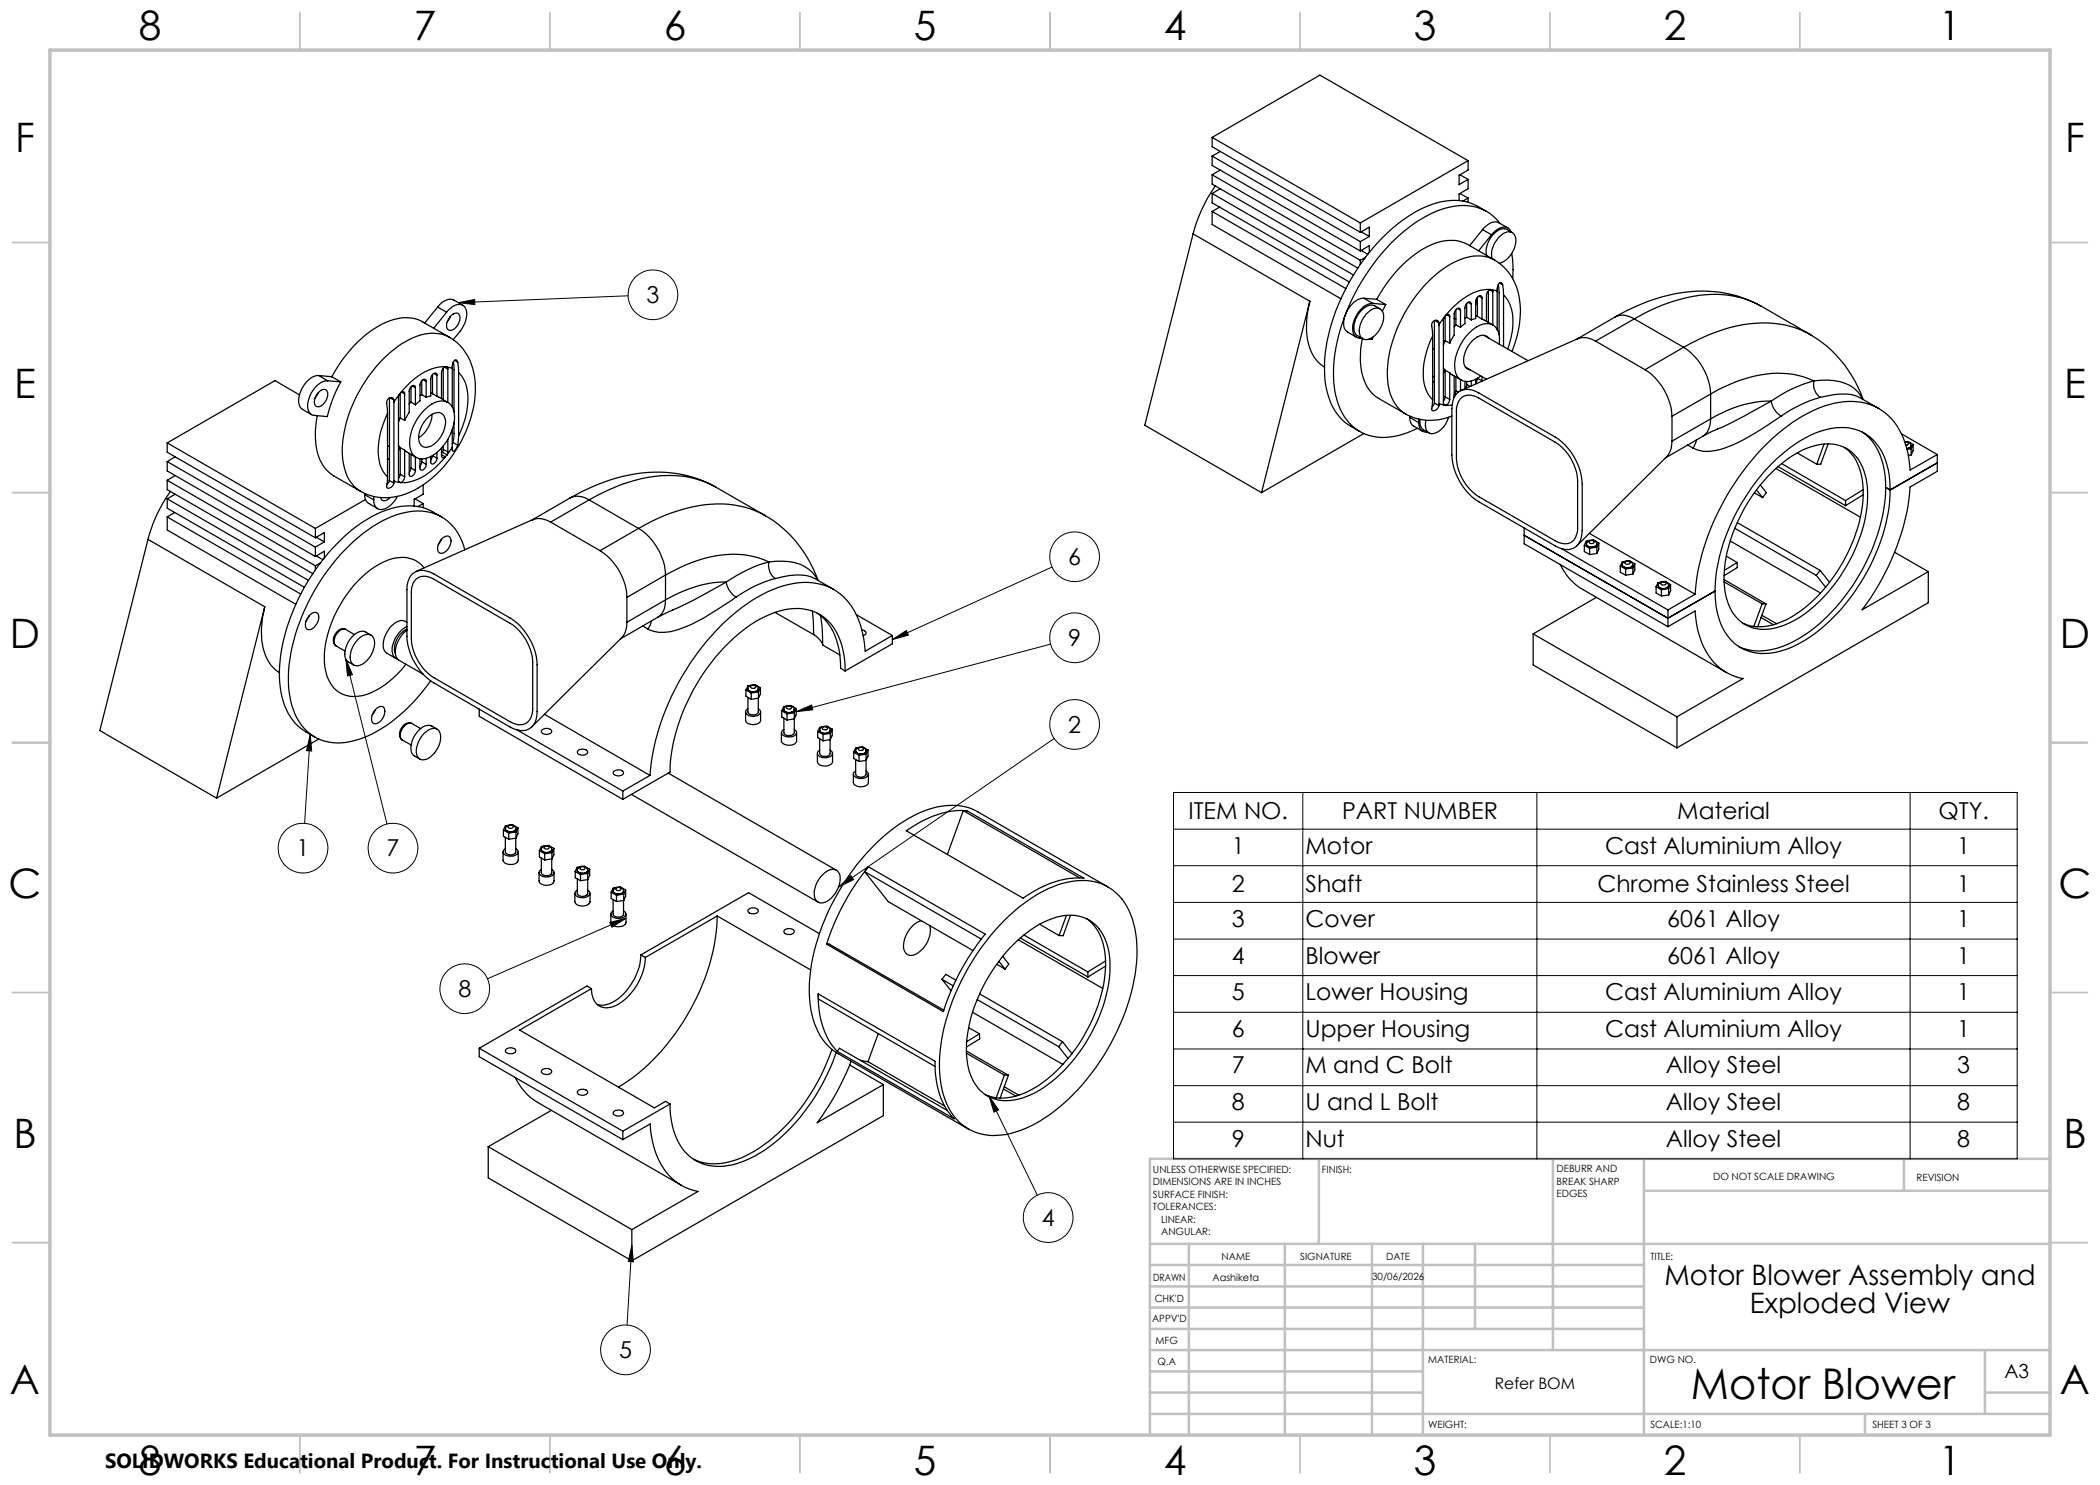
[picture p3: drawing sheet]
<svg xmlns="http://www.w3.org/2000/svg" width="420mm" height="297mm" viewBox="0 0 420 297" stroke-linecap="round" stroke-linejoin="round" font-family="sans-serif">
<g fill="none" stroke="#000" stroke-width=".25">
<path d="M242.4 27.5l29.7 17.1M242.4 27.5l21.6-12.5 29.6 17.1M242.4 27.5v1.8l29.7 17.2M242.4 31.2v1.9l29.7 17.1M242.4 35v1.8l29.2 16.8M242.4 38.7v1.9l27.5 15.8M242.4 31.2l29.7 17.1M242.4 35l29.7 17.1M242.4 38.7l28.3 16.3M243.1 37.2a30 30 0 0 0-4.5 9.6M244.1 30.3l-1.7 .9M244.1 34l-1.7 1"/>
<path d="M244.1 37.7l-1.7 1M292 35l1.6 .9M292 38.7l1.6 .9M293.6 32.1l-21.5 12.5M293.6 32.1v1.9l-1.8 1.1v1.8l1.8-1M293.6 35.9v1.8l-1.8 1.1v1.3M293.6 39.6v.9M293.6 39.6l-1 .6M238.6 46.8l23.4 13.5M238.6 46.8l-9.6 38.3 23.3 13.4M242.4 42.3v2.6l25.8 14.9M242.4 42.3l26.8 15.4"/>
<path d="M243.9 41.4l-1.5 .9M272.1 52.9a38.7 38.7 0 0 0-7.2 20 15.1 15.1 0 0 0 3.1 10.6l1.1 1.1 2.8 1.7M272.1 46.5l1.8-1.1v1.9M272.1 50.2l1.8-1.1v1.4M272.1 44.6v1.9M272.1 48.3v1.9M272.1 52.1v.8M272.2 46.4l1.7 .9M272.2 50.1l1.4 .8M272.8 59.7a4.8 4.8 0 0 0-3.9 3.9 2.44 2.44 0 0 0 .6 2.8l1.8 1M272.8 59.7l1.8 1M272.8 59.7l2.5 .2"/>
<path d="M273.1 51.5l-1 1.4M273.1 51.5l-1 .6M273.9 50.5l-.8 1M273.9 47.3l-1.8 1M275.3 59.9l1.8 1M291.8 40.1a17.5 17.5 0 0 0-11.4 4l-2 1.6-1.9 1.8-2.6 3M291.8 40.1l.8 .1M292.6 40.2l1 .3M293.6 40.5l1.5 .5 2.2 1.3M295.3 59.7l-.2 1.3M295.5 59.4v3.9M295.8 59.2l.6 .4"/>
<path d="M296.4 59.6l-.1-.4a.93 .93 0 0 0-1.2 1.1v3.4l-.8 .3M296.4 59.6v4.2M296.5 45.9l1.8 1.1M296.5 45.9l-2.6 3.2M297.7 58.2v6.3M297.9 58l.7 .3M298.1 57.9l.3 .1M298.1 57.9a9.7 9.7 0 0 0-7 3.1l-1.9 2M298.1 57.9a1.41 1.41 0 0 0-.8 1.2v5.2M298.3 47l-2.6 3.2M298.4 51.7a4.9 4.9 0 0 1 3.2-5.3 1.56 1.56 0 0 1 1.6 2 5.1 5.1 0 0 1-3.4 4.3M298.4 58l1 .2"/>
<path d="M298.4 58l.2 .3M298.6 58.3v6.7M298.9 52a11.2 11.2 0 0 1 5.2 9.9 22.2 22.2 0 0 1-1.7 8.4M298.9 52l-5.4-3.1a8.5 8.5 0 0 0-8.1 .5 25.4 25.4 0 0 0-10.1 10.5M298.9 52a8.5 8.5 0 0 0-8.1 .5 26.3 26.3 0 0 0-11.4 13.3 19.8 19.8 0 0 0-1.3 13 6.9 6.9 0 0 0 3 4M299.4 58.2v7.7M299.6 56.9l.2 1.6v8.5M299.9 56.6l.6 .4M300 44.7a9.5 9.5 0 0 0-10.9-3.1 28.5 28.5 0 0 0-13.7 10.3 39.8 39.8 0 0 0-8.7 22.2 14.8 14.8 0 0 0 3.2 10.5 9.9 9.9 0 0 0 10.7 2.2l2.9-1.1M300.5 57l.2 2M300.5 57l-.3-.5a1.53 1.53 0 0 0-.8 1.7M300.7 59a7.8 7.8 0 0 1 1.8 6.5l-.2 1.8-.8 2.5"/>
<path d="M300.7 59v10.3M301.6 45.6l-1.8-1a2.26 2.26 0 0 0-2.6 .6l-.7 .7M302.2 46.4a1.54 1.54 0 0 0-2.5-.6l-.7 .4-.7 .8M302.4 50.7l.2 2.1-.1 2.9M302.5 46.5a2.33 2.33 0 0 0-1.9-.7 4.8 4.8 0 0 0-3.3 5.3M59.9 79l-4.9-2.9-21.6 12.5M63.6 78.6l-.6 1.1M63.7 78.5a.98 .98 0 0 1 1-.6 .98 .98 0 0 1 .8 .7 2.73 2.73 0 0 1-1.8 2.7 1.03 1.03 0 0 1-.7-1.6l.3-.6zM63.7 75.1a4.8 4.8 0 0 0-3.8 4 2.48 2.48 0 0 0 .6 2.8l1.8 1M63.7 75.1l1.8 1.1M63.7 75.1l2.7 .2M65.5 76.2a4.5 4.5 0 0 0-3.7 3.5 2.5 2.5 0 0 0 .7 3.3l2.9 .3a27.6 27.6 0 0 1 2.8-6.9"/>
<path d="M65.5 76.2l2.7 .2M66.4 75.3l1.8 1.1M77.9 79.6v16.5M78 79.5l.8 .5M79.8 78.9l-1 1.5M79.8 78.9l-.1 .4v17l.1 .2M80 78.7v4.9M80.2 78.5l-.4 .4M80.2 78.5a.42 .42 0 0 1 .4-.2 .42 .42 0 0 1 .3 .5M80.3 78.4l.6 .4M80.9 78.8v5.3M82.2 77.4v3"/>
<path d="M82.4 77.2l.7 .3M83.1 77.5l-.1-.3a.9 .9 0 0 0-1.2 1v4.3l-.9 1.6M83.1 77.5v3.5M84.3 78.9l-.3 .2M84.3 78.9l.9 .5M84.3 76.2v2.7M84.6 75.9l.6 .4M85.2 76.3v-.2a.65 .65 0 0 0-.7-.2 .65 .65 0 0 0-.4 .6l-.1 3.7-.9 .8M85.2 76.3v3.1M86.1 78.7h.4M86.5 78.4l-.1 .3M86.5 78.7l.9 .6"/>
<path d="M86.5 74.9v3.8M86.8 74.7l.6 .3M87.4 75v-.1a.65 .65 0 0 0-.7-.2 .65 .65 0 0 0-.4 .6l-.2 3.9-.9 .2M87.4 79.3l2.2 1.2M87.4 75v4.3M87.5 61.4l1.8 1M87.5 61.4l-2.6 3.2M88.7 73.7v6.2M88.9 73.4l.7 .4M89.1 73.4h.3M89.1 73.4a10.2 10.2 0 0 0-7.6 3.7l-1.3 1.4M89.1 73.4a1.41 1.41 0 0 0-.8 1.1v5.2"/>
<path d="M89.3 62.4a2.97 2.97 0 0 1 3.1-1.4 2.29 2.29 0 0 1 .8 3l-.4 .9a9.9 9.9 0 0 1-2.2 3M89.3 62.4l-2.6 3.2M89.4 73.4l1.1 .3M89.4 73.4l.2 .4M89.6 73.8v6.7M89.9 67.5a11 11 0 0 1 5.2 9.9 24.6 24.6 0 0 1-12.2 20.6 11 11 0 0 1-10.8 .3M89.9 67.5l-5.4-3.1a8.3 8.3 0 0 0-8.1 .4 25.2 25.2 0 0 0-10 10.5M89.9 67.5a8.3 8.3 0 0 0-8.1 .4 26.1 26.1 0 0 0-11.4 13.3 19.3 19.3 0 0 0-1.3 13.1 7.2 7.2 0 0 0 3 4M90.1 63.3l-.7 1.1M90.1 63.2a.98 .98 0 0 1 1-.6 .98 .98 0 0 1 .9 .7 2.48 2.48 0 0 1-2.1 2.8 1.3 1.3 0 0 1-.4-2zM90.5 73.7v7.7M90.7 72.4l.1 1.6v8.4"/>
<path d="M90.9 72.1l.6 .4M91.5 72.5l.2 2M91.5 72.5l-.2-.5a.98 .98 0 0 0-.8 1.3v.4M91.7 74.5a7.6 7.6 0 0 1 1.8 6.5l-.4 2.6-1.4 3.6M91.7 74.5v12.7M92.6 61.1l-1.8-1.1a2.83 2.83 0 0 0-3.3 1.4M262 60.3a14.7 14.7 0 0 0 .8 11.1l.8 1 1.3 1M262 60.3l-9.7 38.2M272.5 67.7a13.9 13.9 0 0 0 1.3 10.2 5.9 5.9 0 0 0 1.9 1.8l5.4 3.1M273.3 62.8a2.3 2.3 0 0 1 2.8-.9 2.59 2.59 0 0 1 .2 3.2 3.9 3.9 0 0 1-3.3 2.8 1.65 1.65 0 0 1-1.1-2.1l.2-.9 .4-.9zM274.6 60.7a4.7 4.7 0 0 0-3.8 3.5 2.94 2.94 0 0 0 .5 3.2l1.1 .3M274.6 67.4l-.1 .5-.6-.1"/>
<path d="M274.6 60.7l2.5 .2M276 61.8a2.98 2.98 0 0 0-1.8-.8 4.8 4.8 0 0 0-3.3 5.3l.5 .8 1.2 .7M277.1 60.9l-.6 1.3M286.5 67.2a14.9 14.9 0 0 0-1.5 10.1l.4 1.2 1.1 1.4M286.5 79.9l-.1 2.2a1.09 1.09 0 0 0 1.4-1M286.5 69.6l.4 .2M286.5 67.2v12.7M286.9 64.1v16.5M286.9 75.2l-.4 .3M286.9 76.2l-.4 .3M287 64.1l.8 .5M287.8 64.6v.4"/>
<path d="M287.8 64.6a.72 .72 0 0 0-.9-.6 .72 .72 0 0 0-.6 .8l.2 2.4M287.8 65v15.7M288.7 73.6l.3 .4M288.9 63.5l-1.1 1.5M288.9 63.5l-.2 .4v16.8l.2 .3M289 68.1l-.3 .9M289 79.4l-.3 .9M289 74.3l-.3 .3M289 68.1l.9 .5M289 63.2v4.9M289 74v5.4M289 74l.9 .6"/>
<path d="M289 79.4l.9 .5M289.2 63l-.3 .5M289.2 63a.42 .42 0 0 1 .5-.1 .42 .42 0 0 1 .2 .4M289.3 62.9l.6 .4M289.9 74.6l2.3 1.4M289.9 79.9a1.41 1.41 0 0 1-.7 1.2M289.9 63.3v5.3M289.9 74.6v5.3M290.8 63.6l.4 .2M290.8 75.2v4.3M291.2 65l-.4 .3M291.2 78.1l-.4 .9"/>
<path d="M291.2 65l.9 .5M291.2 61.9v3.1M291.2 75.4v2.7M291.2 78.1l.5 .3M291.5 61.7l.6 .4M291.5 78.6a3.5 3.5 0 0 1 4.3 0l15.2 8.8a12 12 0 0 1 5.4 9.3v9.4a3.6 3.6 0 0 1-2.1 3.7 4.1 4.1 0 0 1-3.3-.6l-15.2-8.8a12 12 0 0 1-5.4-9.4v-9.3a4.7 4.7 0 0 1 1.1-3.1zM292.1 79.8a3.1 3.1 0 0 1 3.7-.2l15.2 8.8a9.9 9.9 0 0 1 4.5 7.8v9.3a3.6 3.6 0 0 1-1.3 3 3.6 3.6 0 0 1-3.2-.3l-15.2-8.9a9.9 9.9 0 0 1-4.5-7.7v-9.8l.4-1.4zM292.1 62.1v-.2a.56 .56 0 0 0-.6-.3 .56 .56 0 0 0-.5 .5l-.2 .7v4.2l-.9 1.6M292.1 62.1v3.4M292.1 75.9v2.3M293 76.3v1.4l.3-.3v-.5M293.1 73.4l4.2 2.4"/>
<path d="M293.3 63.5l-.3 .1M293.3 63.5l1 .5M293.3 60.7v2.8M293.3 76.3v.6M293.3 76.9l.7 .4M293.6 60.5l.7 .3M294.3 60.8l-.1-.2a.31 .31 0 0 0-.5-.2l-.5 .5-.2 .4v3.4l-.9 .8M294.3 60.8v3.2M294.3 76.2v1M295.1 63.2l.4 .1M295.1 75.8v1M295.5 63l-.1 .2"/>
<path d="M295.5 75.7l-.4 .8M295.5 63.3l.9 .5M295.5 75.6v.1M295.5 75.7l.9 .5M296.4 63.8l2.2 1.2M296.4 75.3v.9M296.8 67.1l8.8 5M297.7 67.6a1.74 1.74 0 0 0-2.6 .1 5.1 5.1 0 0 0-2.1 5.6l.4 .5 .7 .2M299.8 68.8a3.4 3.4 0 0 0-1.7-4 4.9 4.9 0 0 0-4.6 2.1 8.8 8.8 0 0 0-2.3 7.8 2.49 2.49 0 0 0 3.5 1.4l1.5-.9M319.1 68.2a4 4 0 0 0-3.5-.5l-23.4 10.4M319.1 68.2l9.9 5.7M323 63.4a3.7 3.7 0 0 1 3.8 .4"/>
<path d="M323 63.4l-7.6 4.4M326.8 63.8l9.9 5.7M326.8 63.8l-7.7 4.4M329 73.9a12 12 0 0 1 5.4 9.4M336.7 69.5a11.9 11.9 0 0 1 5.4 9.3M336.7 69.5l-7.7 4.4M342.1 78.8l-7.7 4.5M342.1 78.8v5M352.2 61.3a24.6 24.6 0 0 0-18.6-2.2 41.2 41.2 0 0 0-10.6 4.3M352.2 61.2a20.6 20.6 0 0 0-16.1-1.4l-3.9 1.3-2.7 1.2-2.7 1.5M352.2 61.2l9.9 5.8M362.1 67a24.6 24.6 0 0 1 10.5 12.9"/>
<path d="M362.1 67a20.4 20.4 0 0 0-14.8-1.8 38.2 38.2 0 0 0-10.6 4.3M362.8 76.2a19 19 0 0 0-14.4-.3l-3.8 1.6-2.5 1.3M362.8 76.2a26.4 26.4 0 0 0-8.5 4M362.8 76.2a3.2 3.2 0 0 0 1.3 3.3M362.8 76.2a11.2 11.2 0 0 1 8 1.4l.7 .7 1 1.6M364.1 79.5a25.8 25.8 0 0 0-7.9 3.7M364.1 79.5a12.9 12.9 0 0 1 7.1-.3l4.5 2.5M33.4 92.3l29.7 17.1M33.4 88.6l29.7 17.1M33.4 88.6v1.8l29.7 17.2M33.4 92.3v1.9l29.7 17.1M33.4 96.1v1.8l29.1 16.8"/>
<path d="M33.4 99.8v1.8l27.5 15.9M33.4 96.1l29.7 17.1M33.4 99.8l28.3 16.3M34.1 98.3a29.1 29.1 0 0 0-4.5 9.6M35 91.4l-1.6 .9M35 95.1l-1.6 1M35 98.8l-1.6 1M63.5 83.1a14.4 14.4 0 0 0 .9 9.6l.8 1.1 1.5 1.3 5.4 3.2M73 99v.7l.6 .9 1.9 1.1M73 99l1.8 1M73 98.7v.3M73.1 99.9l-10 5.8"/>
<path d="M74.8 99.3v.7M76.1 99.5a.85 .85 0 0 0 .7 .7 .85 .85 0 0 0 .9-.4l.3-.3M77.5 82.7a14.8 14.8 0 0 0-1.3 10.7l.6 1.1 .7 .9M77.5 95.4l-.2 2a.93 .93 0 0 0 1.5-.8M77.5 82.7v12.7M77.5 89.1l.4 .3M77.9 96.1l-.1 .3-.4 .4M77.9 96.1l.9 .5M77.9 91.7l-.4 .3M78.8 80v.4M78.8 80a.72 .72 0 0 0-.8-.5 .72 .72 0 0 0-.6 .8l.1 2.4M78.8 96.2l1 .3"/>
<path d="M78.8 80.4v16.2M79.5 99.3a4.4 4.4 0 0 1-3.3 2.6 1.63 1.63 0 0 1-1.4-1.9M79.7 89l.3 .5M79.7 96.3l.5 .2M79.8 96.5h.4M80 83.6l-.3 .9M80 94.9l-.3 .8M80 89.7l-.3 .4M80 83.6l.9 .5M80 89.5v5.4M80 89.5l.9 .5M80 94.9l.9 .5"/>
<path d="M80.9 90l2.3 1.5M80.9 95.4a1.29 1.29 0 0 1-.7 1.1M80.9 90v5.4M81.8 90.7v4.3a.65 .65 0 0 0 .8 .2 .65 .65 0 0 0 .4-.6l.1-.5M82.2 80.4l-.4 .4M82.2 93.6l-.4 .9M82.2 80.4l.9 .6M82.2 90.9v2.7M82.2 93.6l.9 .5M83 99.8l1.6 .9M83.1 91.4v2.7M84 91.8v2a.67 .67 0 0 0 .7 .2 .67 .67 0 0 0 .5-.7v-.4"/>
<path d="M84.3 92.4l-.3 .8M84.3 91.8v.6M84.3 92.4l.9 .5M84.6 82.3a4.8 4.8 0 0 1 4.5-2 2.87 2.87 0 0 1 1.8 3.2 9.4 9.4 0 0 1-5.7 8.2 2.49 2.49 0 0 1-3.2-2.5 9.4 9.4 0 0 1 2.6-6.9zM84.6 97v1.8l-1.8 1.1v1.3M85.2 91.6v1.3M85.3 83.7a2.63 2.63 0 0 1 3.1-1 2.72 2.72 0 0 1 .4 3.3 5 5 0 0 1-3.5 3.5 1.83 1.83 0 0 1-1.5-2.6l.4-1.4zM86.1 91.3l.2 1.4a.9 .9 0 0 0 1.1-1.1M86.4 82.9a5.9 5.9 0 0 1-2.7 4.7M86.5 91.1h.1M86.5 91.1l-.4 .9M86.5 91.1l.9 .5"/>
<path d="M87.4 90.5v1.1M88.3 89.6v1.5a.42 .42 0 0 0 .3 .5 .42 .42 0 0 0 .5-.2M88.3 90.9l.8 .5M88.5 90.4l-.2 .3M88.5 90.4l.9 .6M88.7 89.9l-.2 .5M88.7 89.9l.9 .5M88.7 89.2v.7M89.1 91.4a13.4 13.4 0 0 1-7.6 5.1h-1.3M89.4 91l-.3 .4M89.6 90.4l-.2 .6M89.6 87.9v2.5"/>
<path d="M90.5 89.5l-1.1 1.5M90.5 85.9v4.3l.1 .1 .3-.2 .6-1.1M90.6 88.5l-.1 .3M90.6 88.5l.9 .5M90.8 84.5a11.3 11.3 0 0 1-.2 4M90.8 84.6h.1M91.7 87.2l-.2 1.8M114 99.6a3.9 3.9 0 0 1 3.8 .4M114 99.6l-7.6 4.4M117.8 100l9.9 5.7M117.8 100l-7.7 4.4M143.2 97.5a25.3 25.3 0 0 0-20-1.9l-4.1 1.5-5.1 2.5"/>
<path d="M143.2 97.5l9.9 5.6a20.5 20.5 0 0 0-16.1-1.4l-2.6 .8-2.7 1.1-4 2.1M143.2 97.5a20 20 0 0 0-14.8-1.8 39.3 39.3 0 0 0-10.6 4.3M272.8 86.7l-20.5 11.8M281.1 82.8a10.4 10.4 0 0 0 9.3 .4M281.9 83.5l.1 .8 .3 .6 2.2 1.4M281.9 83.5l1.8 1M281.9 83.2v.3M283.7 84.5a1.62 1.62 0 0 0 1.8 1.9M283.7 83.8v.7M284 83.9v.7l.2 .7a2.49 2.49 0 0 0 1.6 1.3M286.9 80.6l-.5 .7M286.9 80.6l.9 .5"/>
<path d="M287.8 80.7l1.1 .3M287.8 80.7v.4M288.7 80.8l.5 .3M288.9 81l.3 .1M289.7 83.5a4.4 4.4 0 0 1-3.3 3.2 1.65 1.65 0 0 1-1.3-2.2l.1-.4M290.4 81l-1.2 .1M334.4 88.2a4.3 4.3 0 0 1-1.1 3.1l-17.9 17.8M334.4 83.3v4.9M337.5 89l1.1 .6M339.3 88l-.7 1.6M340.5 87.3l-7.4 4.3M342.1 83.8a3.9 3.9 0 0 1-1.6 3.5"/>
<path d="M342.1 83.8l-7.7 4.4M350.9 98.6l1.6 .9M351.3 98l1.2 1.5M352.1 97l1.2 1.5-.8 1M353.6 95.2a19.6 19.6 0 0 1 10.7-6.3 7.4 7.4 0 0 1 8.5 5.3 21.6 21.6 0 0 1-1.4 14.8 30.5 30.5 0 0 1-12.8 15.2 10.6 10.6 0 0 1-8.5 1.2 8.5 8.5 0 0 1-5.1-7 26.8 26.8 0 0 1 3.8-16.5l1.9-3.1zM354.3 80.2l-4.1 2.2a67.1 67.1 0 0 1-8.4 4.2l-1.3 .7M354.3 80.2a23.2 23.2 0 0 0-12.2 3.6M354.3 80.2a4.2 4.2 0 0 0 1.9 3M355.2 93.7l16.9 9.7M355.6 93.3l13.5 7.8M356.2 83.2a46.2 46.2 0 0 1-12.2 6.7 6.7 6.7 0 0 1-5.4-.3M356.3 92.7l12.8 7.4"/>
<path d="M359.4 90.6l4 2.2M364.8 88.8l-1.4 4M365.6 88.8l-1.5 4h-.7M368.9 89.5a9.2 9.2 0 0 1 3.7 7.4v1M372.4 86.4a11.6 11.6 0 0 1 4.6 9l.1 2.1M372.6 99a31 31 0 0 1-6.7 17.4M372.6 97.9v1.1M372.6 99l-3.5 2.1M372.6 97.9l-3.5 2.2M377.1 97.5a38.2 38.2 0 0 1-9.8 23.9 25.6 25.6 0 0 1-12.7 8.5 10.3 10.3 0 0 1-6.9-.6M377.1 97.5l.9 .5M378 98a13.4 13.4 0 0 0-4-10.6 9.7 9.7 0 0 0-9.3-1.3 28.1 28.1 0 0 0-13.5 10.2 38.9 38.9 0 0 0-8.2 20.8v1.1"/>
<path d="M378 98a37.9 37.9 0 0 1-8.2 21.9 29.5 29.5 0 0 1-12.5 10 10.3 10.3 0 0 1-10.3-1.1 12.7 12.7 0 0 1-4-9.5v-1.1M380.3 86.7l7.2 4.2M380.9 88.3a.98 .98 0 0 1 1.3 .8M381 88.4h.4l.3 .2-.1 .3-.4 .1M381.4 89.7l.5-.1 .3-.5-.1 .4zM381.4 88.3h.2l1 .6M382.2 89.7l-.8 .2M382.2 89.7v1.3M382.2 91l-.5 .1M382.6 88.9l-.4 .8M382.6 88.9v1.2l-.4 .9M387.5 90.9l-5.5 3.1a15.5 15.5 0 0 0-5-11.4 12 12 0 0 0-11.3-1.6 32.1 32.1 0 0 0-14.3 9.8 48.5 48.5 0 0 0-12.4 28"/>
<path d="M387.5 90.9v3.4l-5.5 3.1a47.3 47.3 0 0 1-9.6 24.6l13.3-7.7M387.5 92.6l-9.5 5.4M29.6 107.9l23.4 13.5M29.6 107.9l-9.6 38.2 23.3 13.5M33.4 103.4v2.6l25.8 14.9M33.4 103.4l26.7 15.4M34.9 102.5l-1.5 .9M63.1 114a38.2 38.2 0 0 0-7.2 21.1 13.7 13.7 0 0 0 3.6 10.1l1.6 1.2 1.8 1M63.1 107.6l1.8-1.1v1.9M63.1 111.3l1.8-1.1v1.4M63.1 105.7v1.9M63.1 109.4v1.9"/>
<path d="M63.1 113.2v.8M63.3 107.5l1.6 .9M63.3 111.2l1.3 .7M64.1 112.6l-1 1.4M64.1 112.6l-1 .6M64.9 111.6l-.8 1M64.9 108.4l-1.8 1M82.5 114.8a3.5 3.5 0 0 1 4.3 0l15.2 8.8a11.9 11.9 0 0 1 5.4 9.4v9.3a3.6 3.6 0 0 1-2.1 3.7 4.1 4.1 0 0 1-3.3-.6l-15.2-8.8a11.9 11.9 0 0 1-5.4-9.4v-9.3a4.4 4.4 0 0 1 1.1-3.1zM82.8 101.2a17.7 17.7 0 0 0-11.4 4l-2.9 2.5-3.6 3.9M82.8 101.2l.8 .1M83.1 116a3 3 0 0 1 3.7-.2l15.2 8.9a9.9 9.9 0 0 1 4.5 7.7v9.4a3.5 3.5 0 0 1-1.3 2.9 3.6 3.6 0 0 1-3.2-.3l-15.2-8.9a10 10 0 0 1-4.5-7.7v-9.6l.4-1.6zM83.6 101.3l1 .2"/>
<path d="M84.6 101.5a13.7 13.7 0 0 1 3.7 1.9M84.6 100.7v.8M84.6 100.7l-1 .6M84.8 113.6a5.9 5.9 0 0 0-7-1.7 20.8 20.8 0 0 0-10.5 10.5 18.1 18.1 0 0 0-2 12.3 5.8 5.8 0 0 0 7.4 4.4 16.8 16.8 0 0 0 8.5-6.2M88.3 107.9l-.7 1.1M88.3 107.8a.98 .98 0 0 1 1-.6 .98 .98 0 0 1 .9 .7 2.49 2.49 0 0 1-2.1 2.8 1.27 1.27 0 0 1-.4-2zM93 110a9.5 9.5 0 0 0-10.2-7.8 20.5 20.5 0 0 0-11.2 5.3 40.9 40.9 0 0 0-13.9 26.6 16.2 16.2 0 0 0 2.7 11 9.4 9.4 0 0 0 10.3 3.1 26.6 26.6 0 0 0 12.9-8.9l2.5-3.1M106.5 103.9l-23.3 10.4M106.5 104a3.9 3.9 0 0 1 3.6 .4M110.1 104.4l9.9 5.7M120 110.1a11.8 11.8 0 0 1 5.4 9.4M125.4 119.5v5"/>
<path d="M127.7 105.7a12 12 0 0 1 5.4 9.3M127.7 105.7l-7.7 4.4M133.1 120a3.7 3.7 0 0 1-1.6 3.5M133.1 115l-7.7 4.5M133.1 115v5M133.1 120l-7.7 4.5M145.2 116.4l-1.3 .8a142.1 142.1 0 0 1-12.4 6.3M145.2 116.4a23.2 23.2 0 0 0-12.1 3.6M145.2 116.4a4.2 4.2 0 0 0 2 3M147.2 119.4a52.3 52.3 0 0 1-11.4 6.5 7.9 7.9 0 0 1-6.2-.1M153.1 103.2a24.2 24.2 0 0 1 10.6 12.9M153.8 112.4a19.3 19.3 0 0 0-15.7 .2l-5 2.4"/>
<path d="M153.8 112.4a28 28 0 0 0-8.6 4M153.8 112.4a3.3 3.3 0 0 0 1.3 3.3M153.8 112.4a10.7 10.7 0 0 1 8 1.5l.7 .6 1 1.6M155.1 115.7a24.3 24.3 0 0 0-7.9 3.7M155.1 115.7a12.5 12.5 0 0 1 7.1-.3l4.6 2.5M304.8 107.1l28.8 16.5 9.4-5.4M304.8 105.6v3.2l28.8 16.5M312.1 112.9a11 11 0 0 0 4.4 5l28.8 16.6M312.4 109.8l21.2 12.2M316.9 109l1 .7M316.9 109v1.3l1 .6M317.3 108.8a1.07 1.07 0 0 1 1-.8 1.07 1.07 0 0 1 1.1 .8"/>
<path d="M317.3 108.8a1.2 1.2 0 0 0 2.1 0M317.3 108.8a1.18 1.18 0 0 0 2.1 0M317.7 108.2h-.4l-.4 .8M317.9 108.3a.57 .57 0 0 1 .9 .2 .63 .63 0 0 1-1-.1zM317.9 106.7l21.1 12.1M317.9 109.7v1.2M318.5 108h.2l1.1 .6M319.3 119.5l-12.7 7.3M319.4 109.4l-1.5 .3M319.4 109.4v1.3M319.4 110.7l-1.5 .2M319.8 108.6l-.4 .8"/>
<path d="M319.8 108.6v1.3l-.4 .8M324.1 113.2l1 .6M324.1 113.2v1.2l1 .6M324.4 113a1.2 1.2 0 0 0 2.1 0M324.6 112.5a1.08 1.08 0 0 1 1.2-.3 1.08 1.08 0 0 1 .7 .9 1.26 1.26 0 0 1-2.1-.1zM324.9 112.3l-.5 .1-.3 .8M325 112.4a.58 .58 0 0 1 1 .2 .62 .62 0 0 1-1-.1zM325.1 113.8v1.2M325.7 112.2l.2-.1 1.1 .6M326.6 113.6l-1.5 .2M326.6 113.6v1.2M326.6 114.8l-1.5 .2"/>
<path d="M327 112.7l-.4 .9M327 112.7v1.3l-.4 .8M331.2 117.3l1.1 .7M331.2 117.3v1.3l1.1 .6M331.6 117.1a1.07 1.07 0 0 1 1.1-.8 1.07 1.07 0 0 1 1 .8M331.6 117.1a1.2 1.2 0 0 0 2.1 0M331.6 117.1a1.18 1.18 0 0 0 2.1 0M332.1 116.4l-.5 .1-.4 .8M332.2 116.6a.57 .57 0 0 1 1 .2 .64 .64 0 0 1-1.1-.1zM332.3 118v1.2M332.9 116.3h.2l1 .6M333.7 117.7l-1.4 .3"/>
<path d="M333.7 117.7v1.3M333.7 119l-1.4 .2M334.1 116.9l-.4 .8M334.1 116.9v1.2l-.4 .9M339 118.8l-5.4 3.2M344.8 116.4l7.6 4.4M344.8 115.9l8.4 4.9M345.3 111.2l2.1 1.3M346 108.2l18.1 10.4M347 105.7l16.3 9.4M347.4 112.5l-2.5 1.6M347.4 112.5l.1 1-2.7 1.6"/>
<path d="M347.5 104.5l16.5 9.6M363.3 115.1l1.8 2.3M364 114.1l-.7 1M364 114.1l1.9 2.3M365.1 117.4a21.9 21.9 0 0 1-11.1 7.7l-2.5 .2M365.9 116.4l-.8 1M369.1 100.1v1M378.9 110.5l6.8 3.8M385.7 114.3v6.2l-50.3 29.1M53 121.4a15.4 15.4 0 0 0 .4 10.4l.8 1.2 .9 1 .8 .5M53 121.4l-9.7 38.2M61.8 123.2l-.6 1"/>
<path d="M61.9 123.1a.98 .98 0 0 1 1-.6 .98 .98 0 0 1 .8 .7 2.73 2.73 0 0 1-1.8 2.7 1.03 1.03 0 0 1-.7-1.6l.3-.7zM69.1 125.9a2.03 2.03 0 0 0-2.4 2.2l.1 .6 .4 .4M69.1 125.9a2.12 2.12 0 0 0-2.2 2.1l.1 1 2 1.2M69.1 125.9l1.8 1M71.5 128a2.1 2.1 0 0 1 3-.7 4.3 4.3 0 0 1-1.3 5 1.88 1.88 0 0 1-2.8 .4 4.2 4.2 0 0 1 1.1-4.7zM74.2 127l-1.1-.6a2.67 2.67 0 0 0-3 1.4 4.3 4.3 0 0 0-.9 4.1l.5 .5 1 .6M81.4 126a5.6 5.6 0 0 0-2.2 5.2l.6 .9 4.8 2.7M81.4 124.5a1.98 1.98 0 0 0-2.7 .3 5.4 5.4 0 0 0-2 5l.6 .8 1.9 1.1M81.4 125.3a5.5 5.5 0 0 0-2.9 5.5l.3 .6 .8 .4M81.4 125.8a4.2 4.2 0 0 0-2.3 4.9M124.4 127.5l-18 17.9M125.4 124.5a4.3 4.3 0 0 1-1.1 3"/>
<path d="M128.6 125.2l1 .6M130.3 124.2l-.3 .8-.4 .8M131.5 123.5l-7.4 4.3M149.2 138l1 .6M149.2 138v1.2l1 .7M149.6 137.8a1.07 1.07 0 0 1 1-.8 1.07 1.07 0 0 1 1.1 .8M149.6 137.8a1.2 1.2 0 0 0 2.1 0M149.6 139.5v2.9a1.2 1.2 0 0 0 2.1 0v-2.8M150.1 137.1l-.5 .1-.4 .8M150.2 137.2a.56 .56 0 0 1 .9 .3 .6 .6 0 0 1-1-.2zM150.2 138.6v1.3M150.8 137l.2-.1 1.1 .6"/>
<path d="M151.7 138.4l-1.5 .2M151.7 138.4v1.2M151.7 139.6l-1.5 .3M152.1 137.5v1.3l-.4 .8M152.1 137.5l-.4 .9M155 122.5l7.7 4.4M162.5 122.2l.2 4.7M162.7 126.9a4.1 4.1 0 0 1 1.8 2.1M163.4 122.6a11 11 0 0 1 4.5 8l.2 3.1 .9 .5M164.1 123.2a28.5 28.5 0 0 1 .4 5.8M164.5 129l3.5 2M169 134.2a13.8 13.8 0 0 0-3.4-10.1 10 10 0 0 0-10.8-1.5 31.2 31.2 0 0 0-14.1 12.1 37.8 37.8 0 0 0-6.7 19.7l-9.4 5.5"/>
<path d="M171.3 122.9l7.2 4.2M172.4 126a.59 .59 0 0 1 .7 .3 .59 .59 0 0 1-.2 .7l-.3 .1M178.5 127.1l-5.5 3.1a15.7 15.7 0 0 0-5-11.4 12.2 12.2 0 0 0-11.3-1.6 33.5 33.5 0 0 0-15.2 10.9 48.8 48.8 0 0 0-11.5 27M178.5 127.1v1.7l-9.5 5.4M306.6 126.8l28.8 16.6M306.6 126.8v6.2l28.8 16.6M333.6 125.3l5.4-3.1a15.5 15.5 0 0 0 5 11.4l2.1 1.3 2.5 .8-13.2 7.7M333.6 122v3.3M348.6 124.6l2.2 .7M350.8 125.3h.7M352.2 123.5l2.5 1.5M352.4 123.1l2.9 1.6"/>
<path d="M352.4 120.8l-1.6 4.5M352.4 120.8h.8M353.2 120.8l-1.7 4.5M63.7 147.8l-20.4 11.8M75.1 142l-.7 1M75.1 141.9a1.02 1.02 0 0 1 1.8-.2 2.48 2.48 0 0 1-2 3 1.33 1.33 0 0 1-.4-1.9zM80.4 148l1.8 1M82.3 144.7a1.81 1.81 0 0 0-2.3 1.4 1.47 1.47 0 0 0 .4 1.9M84.1 145.7l-1.8-1a1.94 1.94 0 0 0-2.1 1.7l-.2 .9 .4 .7M84.8 146.7a2.27 2.27 0 0 1 2.8-.7 3.8 3.8 0 0 1-.7 4.6 2.64 2.64 0 0 1-2.9 1.2 2.38 2.38 0 0 1-.5-3l.7-1.3zM87.4 145.8l-1-.6a2.55 2.55 0 0 0-3 1.3 4.5 4.5 0 0 0-1.1 4.1 2.63 2.63 0 0 0 1.7 1.2M95.8 141.8v1.5l28.8 16.6"/>
<path d="M103.4 146l21.2 12.2M108.4 146a1.26 1.26 0 0 1 1.9 .3 1.2 1.2 0 0 1-2 0zM108.9 142.9l21.1 12.2M115.7 150a1.33 1.33 0 0 1 1.8 .4 1.2 1.2 0 0 1-2 0zM122.8 154.3a1.24 1.24 0 0 1 1.9 .3 1.2 1.2 0 0 1-2.1 0zM124.6 158.2v1.7M126.3 158.9l37.3 21.5M130 155.1l-5.4 3.1M133.6 154.6l33.7 19.5M149.1 142.4v1.6a1.74 1.74 0 0 0 2.6 .7l.4-.6v-1.7M149.6 141.7a.73 .73 0 0 0-.5 .9 .73 .73 0 0 0 .8 .6 1.88 1.88 0 0 0 2.2-.7l-.2-.5-.2-.3M156.3 146.5v1.7a1.8 1.8 0 0 0 2.6 .6l.4-.5v-1.8"/>
<path d="M156.4 142.2l1 .6M156.4 142.2v1.2l1 .6M156.8 141.9a1.05 1.05 0 0 1 1-.8 1.05 1.05 0 0 1 1 .8M156.8 141.9a1.2 1.2 0 0 0 2.1 0 1.2 1.2 0 0 1-2.1 0zM156.8 145.9a.65 .65 0 0 0-.5 .7 .65 .65 0 0 0 .5 .6 1.91 1.91 0 0 0 2.5-.6l-.1-.3-.3-.4M157.2 141.2l-.5 .1-.3 .9M157.3 141.4a.54 .54 0 0 1 .6-.2 .54 .54 0 0 1 .4 .4 .61 .61 0 0 1-1-.1zM157.4 142.8v1.2M158 141.1h.2l1 .6M158.9 142.6v3.9a1.22 1.22 0 0 1-2.1 0v-2.9M158.9 142.6l-1.5 .2M159.2 141.7v1.2l-.3 .9-1.5 .2"/>
<path d="M159.2 141.7l-.3 .9M163.5 150.7v1.6a1.74 1.74 0 0 0 2.6 .7l.3-.4 .1-.3v-1.6M163.5 146.3l1.1 .6M163.5 146.3v1.2l1.1 .7M163.9 146.1a1.07 1.07 0 0 1 1.1-.8 1.07 1.07 0 0 1 1 .8M163.9 146.1a1.2 1.2 0 0 0 2.1 0M163.9 147.8v2.9a1.22 1.22 0 0 0 2.1 0v-2.8M163.9 150a.73 .73 0 0 0-.4 .9 .73 .73 0 0 0 .8 .5 1.93 1.93 0 0 0 2.2-.6l-.1-.4-.4-.4M164.4 145.4l-.5 .1-.4 .8M164.5 145.5a.54 .54 0 0 1 .6-.2 .54 .54 0 0 1 .4 .5 .61 .61 0 0 1-1-.2zM164.6 146.9v1.3M165.2 145.3l.2-.1 1 .6"/>
<path d="M166.1 146.7l-1.5 .2M166.1 146.7v1.2M166.1 147.9l-1.5 .3M166.4 145.8l-.3 .9M166.4 145.8v1.3l-.3 .8M170.7 154.8v1.7a1.71 1.71 0 0 0 2.5 .6l.5-.5v-1.8M170.7 150.5l1.1 .6M170.7 150.5v1.2l1.1 .6M171.1 150.2a1.07 1.07 0 0 1 1.1-.8 1.07 1.07 0 0 1 1 .8M171.1 150.2a1.2 1.2 0 0 0 2.1 0M171.1 154.2a.71 .71 0 0 0-.4 .8 .71 .71 0 0 0 .7 .6 1.53 1.53 0 0 0 2.3-.8l-.5-.6M171.6 149.5l-.5 .1-.4 .9"/>
<path d="M171.7 149.6a.56 .56 0 0 1 1 .3 .6 .6 0 0 1-1-.1zM171.8 151.1v1.2M172.3 149.4h.2l1.1 .6M173.2 150.8v4a1.18 1.18 0 0 1-2.1 0v-2.9M173.2 150.8l-1.4 .3M173.6 150v1.2l-.4 .9-1.4 .2M173.6 150l-.4 .8M335.4 143.4v6.2M100.6 170.4v1.6a1.78 1.78 0 0 0 3 .1v-1.7M100.7 166l1 .6M100.7 166v1.2l1 .6M101.1 165.8a1.19 1.19 0 0 0 2.1 0 1.22 1.22 0 0 1-2.1 .1z"/>
<path d="M101.1 167.5v2.9a1.22 1.22 0 0 0 2.1 0v-2.8M101.1 169.8a.69 .69 0 0 0-.5 .7 .69 .69 0 0 0 .6 .6 1.8 1.8 0 0 0 2.4-.7l-.1-.4-.3-.2M101.1 165.8a1.05 1.05 0 0 1 1-.8 1.05 1.05 0 0 1 1.1 .8M101.6 165.1l-.5 .1-.4 .8M101.6 165.2a.56 .56 0 0 1 .6-.2 .56 .56 0 0 1 .4 .4 .62 .62 0 0 1-1-.1zM101.7 166.6v1.2M102.3 165l1.3 .6M103.2 166.4l-1.5 .2M103.2 166.4v1.2M103.2 167.6l-1.5 .2M103.6 165.6l-.4 .8M103.6 165.6v1.2l-.4 .8"/>
<path d="M107.8 174.5v1.7a1.77 1.77 0 0 0 2.9 .4l.1-.4v-1.7M107.9 170.1l1 .6M107.9 170.1v1.3l1 .6M108.3 169.9a1.07 1.07 0 0 1 1-.8 1.07 1.07 0 0 1 1 .8M108.3 169.9a1.2 1.2 0 0 0 2 0M108.3 171.6v2.9a1.19 1.19 0 0 0 2 0v-2.7M108.3 173.9a.69 .69 0 0 0-.5 .7 .69 .69 0 0 0 .6 .6 1.72 1.72 0 0 0 2.4-.6l-.1-.4-.4-.3M108.3 169.9a1.22 1.22 0 0 0 2 0M108.7 169.2l-.4 .1-.4 .8M108.8 169.4a.58 .58 0 0 1 1 .2 .53 .53 0 0 1-.6 .2 .53 .53 0 0 1-.4-.4zM108.9 170.7v1.3M109.5 169.1h.2l1.1 .6"/>
<path d="M110.4 170.5l-1.5 .2M110.4 170.5v1.3M110.4 171.8l-1.5 .2M110.8 169.7l-.4 .8M110.8 169.7v1.3l-.4 .8M115 178.7v1.6a1.79 1.79 0 0 0 2.8 .4l.2-.3v-1.7M115 174.3l1.1 .6M115 174.3v1.2l1.1 .6M115.5 174.1a1.07 1.07 0 0 1 1-.9 1.07 1.07 0 0 1 1 .9M115.5 174.1a1.2 1.2 0 0 0 2 0 1.2 1.2 0 0 1-2 0zM115.5 178a.69 .69 0 0 0-.5 .8 .69 .69 0 0 0 .6 .6 1.8 1.8 0 0 0 2.4-.7l-.1-.4-.4-.3M115.9 173.4l-.5 .1-.4 .8"/>
<path d="M116 173.5a.56 .56 0 0 1 .6-.2 .56 .56 0 0 1 .4 .4 .65 .65 0 0 1-1-.1zM116.1 174.9v1.2M116.7 173.3l.2-.1 1 .6M117.5 174.7v4a1.2 1.2 0 0 1-2 0v-2.9M117.5 174.7l-1.4 .2M117.9 173.8l-.4 .9M117.9 173.8v1.3l-.4 .8-1.4 .2M122.2 178.4l1.1 .7M122.2 178.4v1.3l1.1 .6M122.6 178.2a1.2 1.2 0 0 0 2.1 0M122.6 179.9v2.9a1.19 1.19 0 0 0 2.1 0v-2.7M122.6 178.2a1.19 1.19 0 0 0 2.1 0"/>
<path d="M122.7 178.2a1.05 1.05 0 0 1 1-.8 1.05 1.05 0 0 1 1 .8M123.1 177.5l-.5 .1-.4 .8M123.2 177.7a.57 .57 0 0 1 1 .2 .6 .6 0 0 1-1-.1zM123.3 179.1v1.2M123.9 177.4h.2l1 .6M124.7 178.8l-1.4 .3M124.7 178.8v1.3M125.1 178l-.4 .8M125.1 178v1.2l-.4 .9M164.3 175.2a2.67 2.67 0 0 1 3-1.1 2.28 2.28 0 0 1 .6 2.7 4.9 4.9 0 0 1-3.6 3.8 1.54 1.54 0 0 1-1.5-1.8 5.4 5.4 0 0 1 1.5-3.6zM172.9 174.3l4.8 6 16.9 9.8M172.9 174.3l23.4 13.5"/>
<path d="M173.7 173.4a48.1 48.1 0 0 0-8.4 15.4M173.7 173.4l23.3 13.4a47.2 47.2 0 0 0-8.3 15.5l-23.4-13.5M173.7 173.4l-.8 .9M181.3 166.2a19.5 19.5 0 0 1 11.2-4.1l.9 .1 23.4 13.4a18.7 18.7 0 0 0-12.2 4zM192.7 162.1l-3.2 8.8M192.7 162.1l23.2 13.5M192.7 162.1l.7 .1M221.6 177.4l-26-15a11.8 11.8 0 0 0-9.9-.5 31.5 31.5 0 0 0-13.5 10 44.6 44.6 0 0 0-10.3 24.5 18 18 0 0 0 2.7 11.6l.5 .7a8.8 8.8 0 0 0 2.5 2l26.1 15.1M118.3 197.7l-.9-.5-21.6 12.5M118.3 197.7l-14.4 8.3 27 15.6 2.2-1.3 .9 .5M122.2 182.8v1.7a1.73 1.73 0 0 0 2.4 .7l.4-.3 .2-.4v-1.7M122.6 182.2a.67 .67 0 0 0-.4 .7 .67 .67 0 0 0 .6 .6 1.72 1.72 0 0 0 2.4-.7l-.1-.3-.4-.3"/>
<path d="M124.7 180.1l-1.4 .2M128.2 191a11.6 11.6 0 0 1-6.5 9.8 3.4 3.4 0 0 1-2.2 .1M128.2 191l.9 .5M129.1 191.5a11.5 11.5 0 0 1-6.5 9.8 2.97 2.97 0 0 1-4.2-2.4l-.1-1.2M143.4 183.2a42.9 42.9 0 0 1-10.1 25.8 35.8 35.8 0 0 1-9.6 8.4M143.4 183.2l18.7 10.8M143.4 183.2l-14.3 8.3M149.7 181.9a1.26 1.26 0 0 1 2 .3 1.2 1.2 0 0 1-2.1 0zM156.9 186a1.29 1.29 0 0 1 2 .3 1.2 1.2 0 0 1-2.1 0zM163.7 198.8a15.9 15.9 0 0 0 3.8 11.5M163.7 198.8l23.3 13.5a15.5 15.5 0 0 0 3.8 11.5l-23.3-13.5M163.7 198.8v1l23.3 13.5"/>
<path d="M163.9 186.7l-14.2-8.2-21.5 12.5M165.3 188.8h.5l23 13.2M184.3 184.1a5.4 5.4 0 0 0-3.5 5.9 1.65 1.65 0 0 0 2.8 .6 5.6 5.6 0 0 0 2.3-5.5M188.4 195.9l.8-1 2 1.1M188.4 195.9l1.8 2.3M188.4 195.9l2.2 1.3M195.4 199.9l16.3 9.4M195.9 198.8l16.6 9.5M199.4 192.9l1.6 .9M199.8 192.3l1.2 1.5M200.6 191.3l1.2 1.5-.8 1M200.9 184a25.5 25.5 0 0 1 13.7-7.8 10.3 10.3 0 0 1 11.9 7.6 27.5 27.5 0 0 1-.6 16 44 44 0 0 1-17.9 24.4 16.4 16.4 0 0 1-11.3 2.7 10.1 10.1 0 0 1-7.7-7.1 27.1 27.1 0 0 1 .6-17.1 47.1 47.1 0 0 1 11.3-18.7z"/>
<path d="M202.1 189.5a19.9 19.9 0 0 1 10.7-6.4 7.6 7.6 0 0 1 8.7 6.1 22.9 22.9 0 0 1-1.6 14.1 30.9 30.9 0 0 1-12.9 15.2 10.8 10.8 0 0 1-8.5 1.2 8.7 8.7 0 0 1-5.1-7.9 27.7 27.7 0 0 1 4.4-16.7l2.8-3.9zM203.7 188l16.9 9.7M204.1 187.6l13.5 7.8M204.8 187l12.8 7.4M207.9 184.9l3.9 2.2M213.3 183.1l-1.5 4M214.1 183.1l-1.5 4h-.8M217.3 183.8a9.5 9.5 0 0 1 3.8 7.4v1M217.6 194.4v1M221.1 193.2a31.9 31.9 0 0 1-6.7 17.5M221.1 192.2v1M221.1 193.2l-3.5 2.2"/>
<path d="M221.1 192.2l-3.5 2.2M95.8 209.7v1.6l28.8 16.6M95.8 209.7l28.8 16.5M101.2 209.9a1.27 1.27 0 0 1 2 .2 1.22 1.22 0 0 1-2.1 .2zM103 215.5a11.6 11.6 0 0 0 4.5 5l28.8 16.6M108.4 214a1.26 1.26 0 0 1 1.9 .3 1.2 1.2 0 0 1-2 0zM115.6 218.2a1.29 1.29 0 0 1 1.9 .2 1.17 1.17 0 0 1-2 0zM166.4 209.9a39.1 39.1 0 0 1-15.3 20.2 14.4 14.4 0 0 1-10.6 2.4l-1.8-.7M167.3 210.5a40.5 40.5 0 0 1-14.4 19.5 15.9 15.9 0 0 1-10.7 3.2 9.3 9.3 0 0 1-7.6-7.5l-.5-2.8-.1-2.1M167.5 210.3l.4-.6 21.6 12.4M169.9 213l6.8 3.9M170.2 212.3a51.6 51.6 0 0 1-6.8 12.2l13.3-7.6"/>
<path d="M172 212.1l1.6 .2M173.6 212.3l15.3 8.9M175.6 206.7l-2 5.6M176.7 216.9v6.2l-50.3 29.1M193.3 210.6l7.6 4.4M193.3 210.2l8.4 4.8M193.7 205.5l2.2 1.3M194.5 202.5l18.1 10.4M195.9 206.8l-2.6 1.5M195.9 206.8v1l-2.6 1.6M197.1 218.9l2.1 .7M199.2 219.6h.8"/>
<path d="M200.7 217.8l2.5 1.4M200.8 217.3l3 1.7M200.9 215l-1.7 4.6M200.9 215h.8M201.7 215l-1.7 4.6M211.7 209.3l1.9 2.4M212.5 208.3l-.8 1M212.5 208.3l1.9 2.4M213.6 211.7a22.6 22.6 0 0 1-10.3 7.5l-1.7 .3-1.6 .1M214.4 210.7l-.8 1M97.6 229.3l28.8 16.6M97.6 229.3v6.3l28.8 16.6"/>
<path d="M110.3 222.1l-12.7 7.2M122.8 222.3a1.27 1.27 0 0 1 1.9 .3 1.2 1.2 0 0 1-2.1 0zM124.6 227.9l5.4-3.1a15.8 15.8 0 0 0 4.3 10.8l1.3 1.1a10 10 0 0 0 4 1.6l-13.2 7.6M124.6 226.2v1.7M134 220.8l-9.4 5.4M126.4 245.9v6.3"/>
</g>
<g fill="none" stroke="#000" stroke-width=".2">
<path d="M125.6 59.2l-33.9 1.3M91.7 60.5l3.2-.6 .1 1zM210.4 113.4l-31.9 14.5M69.2 131.9l1.3 3-1 .3zM69.2 131.9l8.2 32.9M178.5 127.9l2.8-1.8 .4 .9zM210.1 128.8l-50.9 13.5M62.1 146.9l.2 3.3-1-.1zM62.1 146.9l-1.2 17.8M159.2 142.3l3.1-1.3 .3 1zM210.8 147.7l-43.1 29.7M234.7 158.5h168.7v73.3h-168.7z"/>
<path d="M260.6 158.5v73.3M307.4 158.5v73.3M382 158.5v73.3M167.7 177.4l2.4-2.3 .6 .8zM234.7 165.8h168.7M234.7 173.1h168.7M122 184.5l3.2-.8-2.8 1.8zM125.2 183.7l-27.7 12.1M234.7 180.5h168.7M234.7 187.8h168.7M234.7 195.1h168.7M197.8 219.2l1.9 2.8-.9 .4z"/>
<path d="M197.8 219.2l9.7 19.8M234.7 202.5h168.7M234.7 209.8h168.7M234.7 217.1h168.7M234.7 224.4h168.7M126.4 249.1l.3 3.3-1-.1zM126.4 249.1l-1 15.9"/>
<circle cx="130.6" cy="59" r="5"/>
<circle cx="214.9" cy="111.3" r="5"/>
<circle cx="214.9" cy="127.5" r="5"/>
<circle cx="214.9" cy="144.9" r="5"/>
<circle cx="60.6" cy="169.6" r="5"/>
<circle cx="78.6" cy="169.6" r="5"/>
<circle cx="92.9" cy="197.7" r="5"/>
<circle cx="209.6" cy="243.5" r="5"/>
<circle cx="125.1" cy="270" r="5"/>
</g>
<g fill="none" stroke="#c0c0c0" stroke-width=".35">
<path d="M60 2.5v7.5M110 2.5v7.5M160 2.5v7.5M210 2.5v7.5M260 2.5v7.5M310 2.5v7.5M360 2.5v7.5M2.5 48.5h7.5M410 48.5h7.5M2.5 98.5h7.5M410 98.5h7.5M2.5 148.5h7.5"/>
<path d="M410 148.5h7.5M2.5 198.5h7.5M410 198.5h7.5M2.5 248.5h7.5M410 248.5h7.5M60 287v7.5M110 287v7.5M160 287v7.5M210 287v7.5M260 287v7.5M310 287v7.5M360 287v7.5"/>
</g>
<g fill="none" stroke="#c0c0c0" stroke-width=".5">
<path d="M263.8 231.8v17M310.6 231.8v38.2M328.8 231.8v55.2M328.8 238.2h81.2M380.8 231.8v6.4M410 231.8h-180v55.2M230 248.8h180M230 257.3h98.8M230 253h98.8M237.8 248.8v38.2M257 248.8v38.2M274.4 248.8v38.2"/>
<path d="M284.6 248.8v38.2M295 248.8v17M230 265.8h98.8M230 261.5h98.8M230 278.5h54.6M230 274.3h54.6M230 270h180M397 278.5h13M397 270v12.8M230 282.8h180M373 282.8v4.2"/>
</g>
<path d="M10 10h400v277h-400z" fill="none" stroke="#c0c0c0" stroke-width=".7"/>
<path d="M91.7 60.5l3.2-.6 .1 1zM69.2 131.9l1.3 3-1 .3zM178.5 127.9l2.8-1.8 .4 .9zM62.1 146.9l.2 3.3-1-.1zM159.2 142.3l3.1-1.3 .3 1zM167.7 177.4l2.4-2.3 .6 .8zM122 184.5l3.2-.8-2.8 1.8zM197.8 219.2l1.9 2.8-.9 .4zM126.4 249.1l.3 3.3-1-.1z" fill="#000"/>
<text font-size="8.5" x="338.2" y="279.7">Motor Blower</text>
<g font-size="8.1">
<text x="27.7" y="8">8</text>
<text x="82.7" y="8">7</text>
<text x="132.7" y="8">6</text>
<text x="182.7" y="8">5</text>
<text x="232.7" y="8">4</text>
<text x="282.7" y="8">3</text>
<text x="332.7" y="8">2</text>
<text x="387.7" y="8">1</text>
<text x="3" y="30.4">F</text>
<text x="413" y="30.4">F</text>
<text x="2.8" y="79.6">E</text>
<text x="412.8" y="79.6">E</text>
<text x="2" y="129.6">D</text>
<text x="412" y="129.6">D</text>
<text x="1.7" y="179.6">C</text>
<text x="411.7" y="179.6">C</text>
<text x="2.7" y="229.6">B</text>
<text x="412.7" y="229.6">B</text>
<text x="2" y="278.9">A</text>
<text x="412" y="278.9">A</text>
<text x="27.7" y="295">8</text>
<text x="82.7" y="295">7</text>
<text x="132.7" y="295">6</text>
<text x="182.7" y="295">5</text>
<text x="232.7" y="295">4</text>
<text x="282.7" y="295">3</text>
<text x="332.7" y="295">2</text>
<text x="387.7" y="295">1</text>
</g>
<g font-size="5.6">
<text x="332.9" y="256.9">Motor Blower Assembly and</text>
<text x="350" y="262.6">Exploded View</text>
</g>
<g font-size="4.7">
<text x="129.3" y="60.6">3</text>
<text x="213.6" y="113">6</text>
<text x="213.6" y="129.2">9</text>
<text x="213.6" y="146.5">2</text>
<text x="237.7" y="163.8">ITEM NO.</text>
<text x="268.4" y="163.8">PART NUMBER</text>
<text x="335.4" y="163.8">Material</text>
<text x="387.7" y="163.8">QTY.</text>
<text x="59.3" y="171.3">1</text>
<text x="77.3" y="171.3">7</text>
<text x="246.4" y="170.7">1</text>
<text x="261.1" y="170.7">Motor</text>
<text x="321" y="170.7">Cast Aluminium Alloy</text>
<text x="391.5" y="170.7">1</text>
<text x="246.4" y="178.5">2</text>
<text x="261.1" y="178.5">Shaft</text>
<text x="319.5" y="178.5">Chrome Stainless Steel</text>
<text x="391.5" y="178.5">1</text>
<text x="246.4" y="185.4">3</text>
<text x="261.1" y="185.4">Cover</text>
<text x="333.5" y="185.4">6061 Alloy</text>
<text x="391.5" y="185.4">1</text>
<text x="246.4" y="192.7">4</text>
<text x="261.1" y="192.7">Blower</text>
<text x="333.5" y="192.7">6061 Alloy</text>
<text x="391.5" y="192.7">1</text>
<text x="91.7" y="199.4">8</text>
<text x="246.4" y="200">5</text>
<text x="261.1" y="200">Lower Housing</text>
<text x="321" y="200">Cast Aluminium Alloy</text>
<text x="391.5" y="200">1</text>
<text x="246.4" y="207.4">6</text>
<text x="261.1" y="207.4">Upper Housing</text>
<text x="321" y="207.4">Cast Aluminium Alloy</text>
<text x="391.5" y="207.4">1</text>
<text x="246.4" y="214.7">7</text>
<text x="261.1" y="214.7">M and C Bolt</text>
<text x="333.2" y="214.7">Alloy Steel</text>
<text x="391.5" y="214.7">3</text>
<text x="246.4" y="222">8</text>
<text x="261.1" y="222">U and L Bolt</text>
<text x="333.2" y="222">Alloy Steel</text>
<text x="391.5" y="222">8</text>
<text x="246.4" y="229.3">9</text>
<text x="261.1" y="229.3">Nut</text>
<text x="333.2" y="229.3">Alloy Steel</text>
<text x="391.5" y="229.3">8</text>
<text x="208.4" y="245.1">4</text>
<text x="123.8" y="271.6">5</text>
</g>
<text font-size="4.1" x="21" y="293.7">SOLIDWORKS Educational Product. For Instructional Use Only.</text>
<text font-size="3.9" x="400.9" y="275.5">A3</text>
<text font-size="3.2" x="299" y="277.9">Refer BOM</text>
<g font-size="2">
<text x="230.6" y="234.6">UNLESS OTHERWISE SPECIFIED:</text>
<text x="230.6" y="237.1">DIMENSIONS ARE IN INCHES</text>
<text x="230.6" y="239.6">SURFACE FINISH:</text>
<text x="264.4" y="234.6">FINISH:</text>
<text x="311.3" y="234.5">DEBURR AND</text>
<text x="311.3" y="237">BREAK SHARP</text>
<text x="311.3" y="239.5">EDGES</text>
<text x="342.6" y="236">DO NOT SCALE DRAWING</text>
<text x="383.3" y="236.2">REVISION</text>
<text x="230.6" y="242.1">TOLERANCES:</text>
<text x="232.2" y="244.6">LINEAR:</text>
<text x="232.2" y="247.1">ANGULAR:</text>
<text x="244.3" y="252">NAME</text>
<text x="260" y="251.9">SIGNATURE</text>
<text x="277.2" y="251.9">DATE</text>
<text x="330.1" y="251.9">TITLE:</text>
<text x="230.6" y="256.1">DRAWN</text>
<text x="242.5" y="256.1">Aashiketa</text>
<text x="274.4" y="255.9">30/06/2026</text>
<text x="230.9" y="260.3">CHK'D</text>
<text x="230.4" y="264.4">APPV'D</text>
<text x="231.1" y="268.8">MFG</text>
<text x="231.5" y="273">Q.A</text>
<text x="285.6" y="272.5">MATERIAL:</text>
<text x="330" y="272.5">DWG NO.</text>
<text x="285.6" y="285.5">WEIGHT:</text>
<text x="330.1" y="285.6">SCALE:1:10</text>
<text x="374.5" y="285.6">SHEET 3 OF 3</text>
</g>
</svg>
